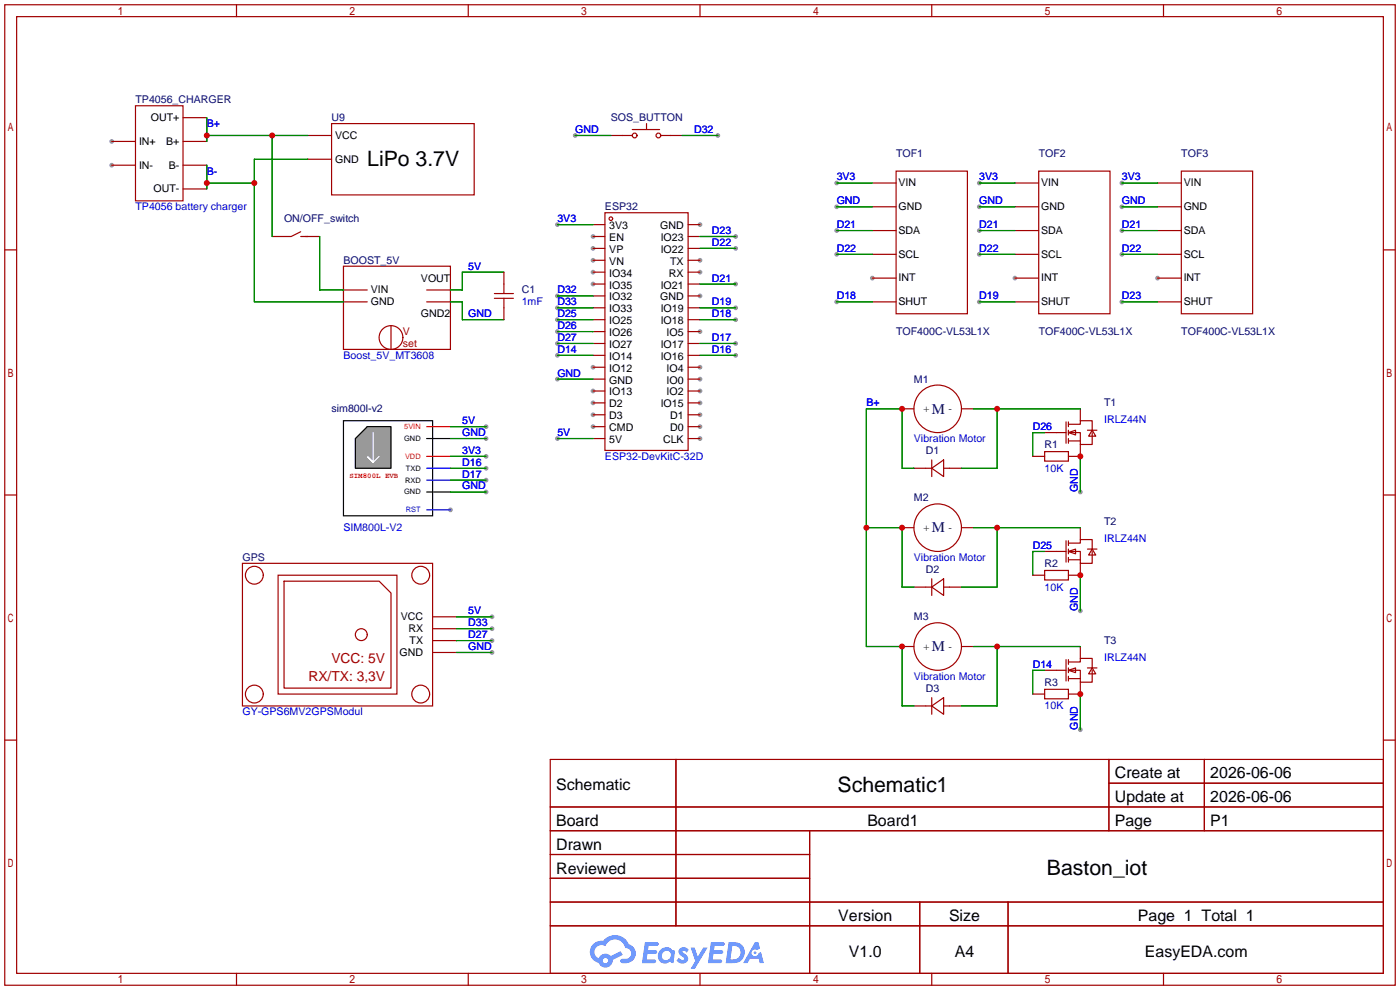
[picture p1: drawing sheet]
<svg xmlns="http://www.w3.org/2000/svg" width="299mm" height="212mm" viewBox="0 0 299 212" stroke-linecap="round" stroke-linejoin="round" font-family="sans-serif">
<g fill="#999">
<circle cx="126.7" cy="50.5" r=".51"/>
<circle cx="126.7" cy="53.1" r=".51"/>
<circle cx="126.7" cy="55.6" r=".51"/>
<circle cx="126.7" cy="58.2" r=".51"/>
<circle cx="126.7" cy="60.7" r=".51"/>
<circle cx="126.7" cy="78.5" r=".51"/>
<circle cx="126.7" cy="83.6" r=".51"/>
<circle cx="126.7" cy="86.1" r=".51"/>
<circle cx="126.7" cy="88.6" r=".51"/>
<circle cx="126.7" cy="91.2" r=".51"/>
<circle cx="149.6" cy="48" r=".51"/>
<circle cx="149.6" cy="55.6" r=".51"/>
<circle cx="149.6" cy="58.2" r=".51"/>
<circle cx="149.6" cy="63.2" r=".51"/>
<circle cx="149.6" cy="70.9" r=".51"/>
<circle cx="149.6" cy="78.5" r=".51"/>
<circle cx="149.6" cy="81" r=".51"/>
<circle cx="149.6" cy="83.6" r=".51"/>
<circle cx="149.6" cy="86.1" r=".51"/>
<circle cx="149.6" cy="88.6" r=".51"/>
<circle cx="149.6" cy="91.2" r=".51"/>
<circle cx="149.6" cy="93.7" r=".51"/>
<circle cx="23.9" cy="35.3" r=".51"/>
<circle cx="23.9" cy="30.2" r=".51"/>
<circle cx="186.4" cy="59.4" r=".51"/>
<circle cx="216.9" cy="59.4" r=".51"/>
<circle cx="247.4" cy="59.4" r=".51"/>
<circle cx="96.3" cy="109" r=".51"/>
<circle cx="103.9" cy="91.2" r=".51"/>
<circle cx="103.9" cy="93.7" r=".51"/>
<circle cx="103.9" cy="97.5" r=".51"/>
<circle cx="103.9" cy="100.1" r=".51"/>
<circle cx="103.9" cy="102.6" r=".51"/>
<circle cx="103.9" cy="105.2" r=".51"/>
<circle cx="119.1" cy="48" r=".51"/>
<circle cx="157.2" cy="75.9" r=".51"/>
<circle cx="157.2" cy="73.4" r=".51"/>
<circle cx="119.1" cy="93.7" r=".51"/>
<circle cx="105.2" cy="131.8" r=".51"/>
<circle cx="105.2" cy="134.4" r=".51"/>
<circle cx="105.2" cy="136.9" r=".51"/>
<circle cx="105.2" cy="139.4" r=".51"/>
<circle cx="119.1" cy="65.8" r=".51"/>
<circle cx="119.1" cy="73.4" r=".51"/>
<circle cx="153.4" cy="29" r=".51"/>
<circle cx="122.9" cy="29" r=".51"/>
<circle cx="230.9" cy="105.2" r=".51"/>
<circle cx="230.9" cy="130.6" r=".51"/>
<circle cx="230.9" cy="156" r=".51"/>
<circle cx="119.1" cy="63.2" r=".51"/>
<circle cx="119.1" cy="68.3" r=".51"/>
<circle cx="119.1" cy="70.9" r=".51"/>
<circle cx="119.1" cy="75.9" r=".51"/>
<circle cx="119.1" cy="81" r=".51"/>
<circle cx="178.8" cy="39.1" r=".51"/>
<circle cx="209.3" cy="39.1" r=".51"/>
<circle cx="239.8" cy="39.1" r=".51"/>
<circle cx="178.8" cy="44.2" r=".51"/>
<circle cx="178.8" cy="49.3" r=".51"/>
<circle cx="178.8" cy="54.4" r=".51"/>
<circle cx="209.3" cy="44.2" r=".51"/>
<circle cx="209.3" cy="49.3" r=".51"/>
<circle cx="209.3" cy="54.4" r=".51"/>
<circle cx="239.8" cy="44.2" r=".51"/>
<circle cx="239.8" cy="49.3" r=".51"/>
<circle cx="239.8" cy="54.4" r=".51"/>
<circle cx="157.2" cy="60.7" r=".51"/>
<circle cx="157.2" cy="53.1" r=".51"/>
<circle cx="178.8" cy="64.5" r=".51"/>
<circle cx="209.3" cy="64.5" r=".51"/>
<circle cx="239.8" cy="64.5" r=".51"/>
<circle cx="157.2" cy="68.3" r=".51"/>
<circle cx="157.2" cy="65.8" r=".51"/>
<circle cx="157.2" cy="50.5" r=".51"/>
</g>
<g fill="none" stroke="#a10000" stroke-width=".25">
<path d="M1 1h297.2v209.6h-297.2zM3.6 3.6h292.1v204.4h-292.1zM50.5 1v2.6M100.1 1v2.6M149.6 1v2.6M199.1 1v2.6M248.7 1v2.6M1 53.4h2.6M295.7 53.4h2.5M1 105.8h2.6M295.7 105.8h2.5M1 158.2h2.6"/>
<path d="M295.7 158.2h2.5M117.6 162.3h178.1v45.7h-178.1zM117.6 172.5h178.1M117.6 177.5h178.1M144.5 162.3v35.6M173 177.5v30.5M237 162.3v15.2M237 167.4h58.7M257.4 162.3v15.2M117.6 182.6h55.4M117.6 192.8h178.1M117.6 187.7h55.4"/>
<path d="M117.6 197.9h178.1M196.6 192.8v15.2M215.4 192.8v15.2M50.5 208v2.6M100.1 208v2.6M149.6 208v2.6M199.1 208v2.6M248.7 208v2.6"/>
</g>
<g fill="#5487ff">
<path d="M145.3 202.7a1.3 1.3 0 0 1 1.9 .3l-.4 .6a.54 .54 0 0 0-.9-.2l.1 .2a1.34 1.34 0 0 1 .9 1.8 1.47 1.47 0 0 1-2.3-.1l.5-.6 .8 .5a.31 .31 0 0 0 .4-.3 .31 .31 0 0 0-.3-.4 1.12 1.12 0 0 1-.7-1.8z"/>
<path d="M147.6 202.5h.9l.6 2 1.2-2h.9l-2.7 4.6h-.9l1-1.7z"/>
<path d="M137.8 201.4h1.7a1.31 1.31 0 0 1 1.2 .2 .4 .4 0 0 1-.3 .5l-1.8 .1-.1 .9h1.6a.4 .4 0 0 1 .4 .4 .4 .4 0 0 1-.5 .4h-1.6l-.2 1.2h1.4a.46 .46 0 0 1 .5 0 .46 .46 0 0 1 .1 .5l-.4 .2h-2.6z"/>
<path d="M151.9 201.4h1.7a1.32 1.32 0 0 1 1.2 .2 .39 .39 0 0 1-.3 .5l-1.8 .1-.1 .9h1.6a.4 .4 0 0 1 .4 .4 .4 .4 0 0 1-.4 .4h-1.7l-.2 1.2h1.4a.46 .46 0 0 1 .5 0 .46 .46 0 0 1 .1 .5l-.4 .2h-2.6z"/>
<path d="M161.3 201.4h.8l.3 1.3-.6 .4a.75 .75 0 0 0-1.1 .3 .75 .75 0 0 0 .5 1 .75 .75 0 0 0 .9-.7l.5-.2 .6 2.3h-.8l-.3-.9h-1.8l-.5 .9h-1z"/>
<path d="M155.7 201.4l-.6 4.4h1.5a2.27 2.27 0 0 0 2.6-2.2 2.27 2.27 0 0 0-2.7-2.2zM156.5 202.1a1.5 1.5 0 0 1 1.8 1.6 1.5 1.5 0 0 1-1.9 1.4h-.3z"/>
<path d="M141.2 203a1.6 1.6 0 0 0-.3 2.3 1.6 1.6 0 0 0 2.3 .2l.7 .3 .3-2.4-.1-.3-.5-.1a1.58 1.58 0 0 0-2.4 0zM141.8 203.5a.98 .98 0 0 1 1.6 .4 .98 .98 0 0 1-1.1 1.3 .94 .94 0 0 1-.9-.7 .94 .94 0 0 1 .4-1z"/>
<path d="M126.8 201.8a2.37 2.37 0 0 0 1.1 4 1.54 1.54 0 0 0 1.8 1 1.54 1.54 0 0 0 1.2-1.6l2.2-1.1-.5-.8-2 1a1.57 1.57 0 0 0-2.7 .5 1.5 1.5 0 0 1-.7-2.1 1.5 1.5 0 0 1 2.2-.5 2.23 2.23 0 0 1 2.3-1.4 2.23 2.23 0 0 1 2 1.8 1.16 1.16 0 0 1 1.2 1.1 1.16 1.16 0 0 1-1.1 1.2h-.7a.47 .47 0 0 0-.5 .4 .47 .47 0 0 0 .4 .5 2.17 2.17 0 0 0 2.5-.9 2.17 2.17 0 0 0-.3-2.7l-.8-.4a3.2 3.2 0 0 0-5.5-.7l-1.1 .1zM128.8 205.3a.6 .6 0 0 1 1.2 0 .6 .6 0 0 1-1.2 0z"/>
<circle cx="161.4" cy="203.6" r=".28"/>
</g>
<g fill="none" stroke="#a10000" stroke-width=".25">
<path d="M23.9 35.3h5.1M23.9 30.2h5.1M29 22.6h10.1v20.3h-10.1zM39.1 35.3h5.1M39.1 30.2h5.1M39.1 25.1h5.1M186.4 39.1h5.1M191.5 36.6h15.3v30.5h-15.3zM216.9 39.1h5.1M222 36.6h15.2v30.5h-15.2zM247.4 39.1h5.1M252.5 36.6h15.2v30.5h-15.2z"/>
<path d="M39.1 40.4h5.1M64.3 49.5l-2.1 1h-4M64.3 50.5h4M73.4 56.9h22.9v17.8h-22.9zM126.7 48h2.6M126.7 50.5h2.6M126.7 53.1h2.6M126.7 55.6h2.6M126.7 58.2h2.6M129.3 45.5h17.8v50.8h-17.8zM147.1 48h2.5M147.1 50.5h2.5"/>
<path d="M147.1 53.1h2.5M147.1 55.6h2.5M147.1 58.2h2.5M186.4 44.2h5.1M186.4 49.3h5.1M186.4 54.4h5.1M186.4 59.4h5.1M216.9 44.2h5.1M216.9 49.3h5.1M216.9 54.4h5.1M216.9 59.4h5.1M247.4 44.2h5.1"/>
<path d="M247.4 49.3h5.1M247.4 54.4h5.1M247.4 59.4h5.1M73.4 62h5.1M73.4 64.5h5.1M83.6 69.6v5.1M91.2 62h5.1M91.2 64.5h5.1M126.7 60.7h2.6M126.7 63.2h2.6M126.7 65.8h2.6M126.7 68.3h2.6"/>
<path d="M126.7 70.9h2.6M126.7 73.4h2.6M126.7 75.9h2.6M126.7 78.5h2.6M147.1 60.7h2.5M147.1 63.2h2.5M147.1 65.8h2.5M147.1 68.3h2.5M147.1 70.9h2.5M147.1 73.4h2.5M147.1 75.9h2.5M147.1 78.5h2.5"/>
<path d="M186.4 64.5h5.1M216.9 64.5h5.1M247.4 64.5h5.1M126.7 81h2.6M126.7 83.6h2.6M126.7 86.1h2.6M126.7 88.6h2.6M126.7 91.2h2.6M126.7 93.7h2.6M147.1 81h2.5M147.1 83.6h2.5M147.1 86.1h2.5"/>
<path d="M147.1 88.6h2.5M147.1 91.2h2.5M147.1 93.7h2.5M192.8 87.4h2.5M205.5 87.4h2.5M223.3 92.5h4.5M227.8 90.2v4.5M228.3 92.5h2.6v2.5h2.5v-2.5M228.3 90.7h2.6v-.8h2.5v2M228.3 92.5l1.6-.6v1.1zM228.3 90.2v1M228.3 91.9v1.1"/>
<path d="M228.3 93.7v1M228.3 94.2h2.6M230.9 87.4v2.5M230.9 95v2.5M232.4 91.9h2M233.4 91.9l.8 1.3h-1.5zM192.8 112.8h2.5M205.5 112.8h2.5M223.3 117.9h4.5M227.8 115.6v4.5M228.3 117.9h2.6v2.5h2.5v-2.5M228.3 116.1h2.6v-.8h2.5v2"/>
<path d="M228.3 117.9l1.6-.6v1.1zM228.3 115.6v1M228.3 117.3v1.1M228.3 119.1v1M228.3 119.6h2.6M230.9 112.8v2.5M232.4 117.3h2M233.4 117.3l.8 1.3h-1.5zM51.8 120.4h40.7v30.5h-40.7zM59.4 122.9h25.4v25.4h-25.4zM60.7 124.2h20.3l2.6 2.5v20.4h-22.9zM92.5 131.8h5"/>
<path d="M92.5 134.4h5M92.5 136.9h5M92.5 139.4h5M192.8 138.2h2.5M205.5 138.2h2.5M230.9 120.4v2.5M230.9 138.2v2.5M223.3 143.3h4.5M227.8 141v4.5M228.3 143.3h2.6v2.5h2.5v-2.5M228.3 141.5h2.6v-.8h2.5v2M228.3 143.3l1.6-.6v1.1z"/>
<path d="M228.3 141v1M228.3 142.7v1.1M228.3 144.5v1M228.3 145h2.6M230.9 145.8v2.5M232.4 142.7h2M233.4 142.7l.8 1.3h-1.5z"/>
<circle cx="130.6" cy="46.7" r=".38"/>
<circle cx="83.6" cy="72.1" r="2.54"/>
<circle cx="200.4" cy="87.4" r="5.1"/>
<circle cx="200.4" cy="112.8" r="5.1"/>
<circle cx="54.4" cy="122.9" r="1.9"/>
<circle cx="77.2" cy="135.6" r="1.27"/>
<circle cx="89.9" cy="122.9" r="1.9"/>
<circle cx="200.4" cy="138.2" r="5.1"/>
<circle cx="54.4" cy="148.3" r="1.9"/>
<circle cx="89.9" cy="148.3" r="1.9"/>
</g>
<path d="M73.4 89.9h19.1v20.3h-19.1zM91.2 93.7h5.1M91.2 105.2h5.1" fill="none" stroke="#000" stroke-width=".25"/>
<path d="M91.2 91.2h5.1M91.2 97.5h5.1" fill="none" stroke="#f00" stroke-width=".25"/>
<path d="M91.2 100.1h5.1M91.2 102.6h5.1M91.2 109h5.1" fill="none" stroke="#00f" stroke-width=".25"/>
<path d="M78.5 91.2h5.1v8.9h-7.7v-6.4z" fill="#999" stroke="#000" stroke-width=".25"/>
<path d="M79.8 92.5v6.3l-1.3-1.3 1.3 1.3 1.2-1.3" fill="none" stroke="#fff" stroke-width=".25"/>
<g fill="none" stroke="#a10000" stroke-width=".25">
<path d="M65.8 29h5.1M65.8 34h5.1M70.9 26.4h30.4v15.3h-30.4zM130.6 29h4.5M135.1 27.7h5.9M138.2 26.4v1.3M141.2 29h4.6M107.7 58.2v4.5M105.7 62.7h4M105.7 63.8h4M107.7 63.8v4.5M199.1 98.3v3.6"/>
<path d="M220.7 97.5h2.6M223.3 96.5h5v2.1h-5zM228.3 97.5h2.6M195.3 100.1h3.8M199.1 100.1l2.6-1.8v3.6zM201.7 100.1h3.8M195.3 125.5h3.8M199.1 125.5l2.6-1.8v3.6zM199.1 123.7v3.6M201.7 125.5h3.8M220.7 122.9h2.6M223.3 121.9h5v2.1h-5z"/>
<path d="M228.3 122.9h2.6M195.3 150.9h3.8M199.1 150.9l2.6-1.8v3.6zM199.1 149.1v3.6M201.7 150.9h3.8M220.7 148.3h2.6M223.3 147.3h5v2.1h-5zM228.3 148.3h2.6"/>
<circle cx="135.6" cy="29" r=".51"/>
<circle cx="140.7" cy="29" r=".51"/>
</g>
<g fill="none" stroke="#008700" stroke-width=".25">
<path d="M44.2 25.1v5.1M44.2 35.3v5.1M44.2 29h21.6M44.2 39.1h10.2M58.2 29v21.5M65.8 34h-11.4v30.5h19M122.9 29h7.7M145.8 29h7.6M178.8 39.1h7.6M209.3 39.1h7.6M239.8 39.1h7.6M68.3 50.5v11.5h5.1"/>
<path d="M107.7 58.2h-8.9v3.8h-2.5M119.1 48h7.6M149.6 53.1h7.6M149.6 50.5h7.6M178.8 44.2h7.6M178.8 49.3h7.6M178.8 54.4h7.6M209.3 44.2h7.6M209.3 49.3h7.6M209.3 54.4h7.6M239.8 44.2h7.6M239.8 49.3h7.6"/>
<path d="M239.8 54.4h7.6M96.3 64.5h2.5v3.8h8.9M119.1 68.3h7.6M119.1 75.9h7.6M119.1 73.4h7.6M119.1 65.8h7.6M119.1 63.2h7.6M119.1 70.9h7.6M149.6 68.3h7.6M149.6 75.9h7.6M149.6 73.4h7.6M149.6 65.8h7.6"/>
<path d="M149.6 60.7h7.6M178.8 64.5h7.6M209.3 64.5h7.6M239.8 64.5h7.6M96.3 91.2h7.6M96.3 93.7h7.6M96.3 97.5h7.6M119.1 93.7h7.6M119.1 81h7.6M208 87.4h22.9M213.1 87.4v12.7h-7.6M223.3 92.5h-2.6v5"/>
<path d="M230.9 97.5v7.7M96.3 100.1h7.6M96.3 102.6h7.6M96.3 105.2h7.6M185.2 112.8h7.6v12.7h2.5M195.3 100.1h-2.5v-12.7h-7.6v50.8h7.6v12.7h2.5M208 112.8h22.9M213.1 112.8v12.7h-7.6M223.3 117.9h-2.6v5M97.5 131.8h7.7M97.5 134.4h7.7M97.5 136.9h7.7"/>
<path d="M97.5 139.4h7.7M208 138.2h22.9M213.1 138.2v12.7h-7.6M230.9 122.9v7.7M223.3 143.3h-2.6v5M230.9 148.3v7.7"/>
</g>
<g fill="#c00">
<circle cx="44.2" cy="29" r=".63"/>
<circle cx="58.2" cy="29" r=".63"/>
<circle cx="44.2" cy="39.1" r=".63"/>
<circle cx="54.4" cy="39.1" r=".63"/>
<circle cx="192.8" cy="138.2" r=".63"/>
<circle cx="185.2" cy="112.8" r=".63"/>
<circle cx="192.8" cy="112.8" r=".63"/>
<circle cx="192.8" cy="87.4" r=".63"/>
<circle cx="213.1" cy="87.4" r=".63"/>
<circle cx="213.1" cy="112.8" r=".63"/>
<circle cx="213.1" cy="138.2" r=".63"/>
<circle cx="230.9" cy="97.5" r=".63"/>
<circle cx="230.9" cy="122.9" r=".63"/>
<circle cx="230.9" cy="148.3" r=".63"/>
</g>
<g font-size="4.5">
<text x="78.5" y="35.5">LiPo 3.7V</text>
<text x="179" y="169.2">Schematic1</text>
<text x="223.8" y="187">Baston_iot</text>
</g>
<g font-size="3.4">
<text x="238.3" y="166.4">Create at</text>
<text x="258.7" y="166.4">2026-06-06</text>
<text x="118.9" y="168.9">Schematic</text>
<text x="238.3" y="171.4">Update at</text>
<text x="258.7" y="171.4">2026-06-06</text>
<text x="118.9" y="176.5">Board</text>
<text x="185.4" y="176.5">Board1</text>
<text x="238.3" y="176.5">Page</text>
<text x="258.7" y="176.5">P1</text>
<text x="118.9" y="181.6">Drawn</text>
<text x="118.9" y="186.7">Reviewed</text>
<text x="179.2" y="196.8">Version</text>
<text x="202.8" y="196.8">Size</text>
<text x="243.2" y="196.8">Page 1 Total 1</text>
<text x="181.4" y="204.5">V1.0</text>
<text x="204.1" y="204.5">A4</text>
<text x="244.7" y="204.5">EasyEDA.com</text>
</g>
<g font-size="3.2" fill="#000080">
<text x="199.1" y="88.4">M</text>
<text x="199.1" y="113.8">M</text>
<text x="199.1" y="139.2">M</text>
</g>
<g font-size="2.9" fill="#a00000">
<text x="70.8" y="141.7">VCC: 5V</text>
<text x="65.9" y="145.5">RX/TX: 3,3V</text>
</g>
<g font-size="2.3" fill="#000080">
<text x="29" y="22.1">TP4056_CHARGER</text>
<text x="70.9" y="25.9">U9</text>
<text x="130.6" y="25.9">SOS_BUTTON</text>
<text x="191.5" y="33.5">TOF1</text>
<text x="222" y="33.5">TOF2</text>
<text x="252.5" y="33.5">TOF3</text>
<text x="60.7" y="47.5">ON/OFF_switch</text>
<text x="129.3" y="44.9">ESP32</text>
<text x="73.4" y="56.4">BOOST_5V</text>
<text x="111.5" y="62.7">C1</text>
<text x="191.5" y="71.6">TOF400C-VL53L1X</text>
<text x="222" y="71.6">TOF400C-VL53L1X</text>
<text x="252.5" y="71.6">TOF400C-VL53L1X</text>
<text x="195.3" y="81.8">M1</text>
<text x="70.9" y="88.1">sim800l-v2</text>
<text x="236" y="86.8">T1</text>
<text x="223.3" y="95.7">R1</text>
<text x="197.9" y="97">D1</text>
<text x="195.3" y="107.2">M2</text>
<text x="236" y="112.2">T2</text>
<text x="51.8" y="119.9">GPS</text>
<text x="197.9" y="122.4">D2</text>
<text x="223.3" y="121.1">R2</text>
<text x="195.3" y="132.6">M3</text>
<text x="236" y="137.6">T3</text>
<text x="197.9" y="147.8">D3</text>
<text x="223.3" y="146.5">R3</text>
</g>
<g font-size="2.3">
<text x="32.2" y="25.9">OUT+</text>
<text x="71.6" y="29.7">VCC</text>
<text x="29.7" y="31">IN+</text>
<text x="35.5" y="31">B+</text>
<text x="71.6" y="34.8">GND</text>
<text x="29.7" y="36">IN-</text>
<text x="32.8" y="41.1">OUT-</text>
<text x="36.1" y="36">B-</text>
<text x="192" y="39.8">VIN</text>
<text x="222.5" y="39.8">VIN</text>
<text x="253" y="39.8">VIN</text>
<text x="192" y="44.9">GND</text>
<text x="222.5" y="44.9">GND</text>
<text x="253" y="44.9">GND</text>
<text x="130.2" y="49">3V3</text>
<text x="130.2" y="51.5">EN</text>
<text x="141.1" y="49">GND</text>
<text x="141.2" y="51.5">IO23</text>
<text x="192" y="50">SDA</text>
<text x="222.5" y="50">SDA</text>
<text x="253" y="50">SDA</text>
<text x="130.2" y="54">VP</text>
<text x="130.2" y="56.6">VN</text>
<text x="130.2" y="59.1">IO34</text>
<text x="141.2" y="54">IO22</text>
<text x="143" y="59.1">RX</text>
<text x="143.2" y="56.6">TX</text>
<text x="192" y="55.1">SCL</text>
<text x="222.5" y="55.1">SCL</text>
<text x="253" y="55.1">SCL</text>
<text x="79.2" y="62.7">VIN</text>
<text x="79.2" y="65.2">GND</text>
<text x="90" y="60.2">VOUT</text>
<text x="130.2" y="61.7">IO35</text>
<text x="130.2" y="64.2">IO32</text>
<text x="141.1" y="64.2">GND</text>
<text x="141.2" y="61.7">IO21</text>
<text x="192" y="60.1">INT</text>
<text x="192" y="65.2">SHUT</text>
<text x="222.5" y="60.1">INT</text>
<text x="222.5" y="65.2">SHUT</text>
<text x="253" y="60.1">INT</text>
<text x="253" y="65.2">SHUT</text>
<text x="90" y="67.8">GND2</text>
<text x="130.2" y="66.7">IO33</text>
<text x="130.2" y="69.3">IO25</text>
<text x="130.2" y="71.8">IO26</text>
<text x="141.2" y="66.7">IO19</text>
<text x="141.2" y="69.3">IO18</text>
<text x="142.5" y="71.8">IO5</text>
<text x="130.2" y="74.4">IO27</text>
<text x="130.2" y="76.9">IO14</text>
<text x="141.2" y="74.4">IO17</text>
<text x="141.2" y="76.9">IO16</text>
<text x="130.2" y="79.4">IO12</text>
<text x="130.2" y="82">GND</text>
<text x="142.5" y="79.4">IO4</text>
<text x="142.5" y="82">IO0</text>
<text x="130.2" y="84.5">IO13</text>
<text x="130.2" y="87.1">D2</text>
<text x="130.2" y="89.6">D3</text>
<text x="141.2" y="87.1">IO15</text>
<text x="142.5" y="84.5">IO2</text>
<text x="143.2" y="89.6">D1</text>
<text x="197.4" y="88.1">+</text>
<text x="202.7" y="88.1">-</text>
<text x="130.2" y="92.1">CMD</text>
<text x="130.2" y="94.7">5V</text>
<text x="141.7" y="94.7">CLK</text>
<text x="143.2" y="92.1">D0</text>
<text x="197.4" y="113.5">+</text>
<text x="202.7" y="113.5">-</text>
<text x="85.6" y="132.6">VCC</text>
<text x="87.3" y="135.1">RX</text>
<text x="87.5" y="137.6">TX</text>
<text x="85.4" y="140.2">GND</text>
<text x="197.4" y="138.9">+</text>
<text x="202.7" y="138.9">-</text>
</g>
<g font-size="2.3" fill="#00f">
<text x="44.2" y="27.1">B+</text>
<text x="122.9" y="28.4">GND</text>
<text x="148.3" y="28.4">D32</text>
<text x="44.2" y="37.3">B-</text>
<text x="178.8" y="38.6">3V3</text>
<text x="209.3" y="38.6">3V3</text>
<text x="239.8" y="38.6">3V3</text>
<text x="29" y="44.9">TP4056 battery charger</text>
<text x="119.1" y="47.5">3V3</text>
<text x="178.8" y="43.7">GND</text>
<text x="209.3" y="43.7">GND</text>
<text x="239.8" y="43.7">GND</text>
<text x="152.1" y="52.5">D22</text>
<text x="152.1" y="50">D23</text>
<text x="178.8" y="48.7">D21</text>
<text x="178.8" y="53.8">D22</text>
<text x="209.3" y="48.7">D21</text>
<text x="209.3" y="53.8">D22</text>
<text x="239.8" y="48.7">D21</text>
<text x="239.8" y="53.8">D22</text>
<text x="100.1" y="57.6">5V</text>
<text x="111.5" y="65.2">1mF</text>
<text x="119.1" y="65.2">D33</text>
<text x="119.1" y="62.7">D32</text>
<text x="152.1" y="60.2">D21</text>
<text x="152.1" y="65.2">D19</text>
<text x="178.8" y="64">D18</text>
<text x="209.3" y="64">D19</text>
<text x="239.8" y="64">D23</text>
<text x="100.1" y="67.8">GND</text>
<text x="119.1" y="67.8">D25</text>
<text x="119.1" y="70.3">D26</text>
<text x="152.1" y="67.8">D18</text>
<text x="73.4" y="76.7">Boost_5V_MT3608</text>
<text x="119.1" y="72.9">D27</text>
<text x="119.1" y="75.4">D14</text>
<text x="152.1" y="75.4">D16</text>
<text x="152.1" y="72.9">D17</text>
<text x="119.1" y="80.5">GND</text>
<text x="185.2" y="86.8">B+</text>
<text x="98.8" y="90.6">5V</text>
<text x="98.8" y="93.2">GND</text>
<text x="119.1" y="93.2">5V</text>
<text x="195.3" y="94.5">Vibration Motor</text>
<text x="220.7" y="91.9">D26</text>
<text x="236" y="90.4">IRLZ44N</text>
<text x="98.8" y="97">3V3</text>
<text x="98.8" y="99.5">D16</text>
<text x="129.3" y="98.3">ESP32-DevKitC-32D</text>
<text x="223.3" y="100.8">10K</text>
<text x="98.8" y="102.1">D17</text>
<text x="98.8" y="104.6">GND</text>
<text x="230.3" y="105.2" transform="rotate(-90 230.3 105.2)">GND</text>
<text x="73.4" y="113.5">SIM800L-V2</text>
<text x="195.3" y="119.9">Vibration Motor</text>
<text x="220.7" y="117.3">D25</text>
<text x="236" y="115.8">IRLZ44N</text>
<text x="100.1" y="131.3">5V</text>
<text x="223.3" y="126.2">10K</text>
<text x="230.3" y="130.6" transform="rotate(-90 230.3 130.6)">GND</text>
<text x="100.1" y="133.8">D33</text>
<text x="100.1" y="136.4">D27</text>
<text x="100.1" y="138.9">GND</text>
<text x="220.7" y="142.7">D14</text>
<text x="236" y="141.2">IRLZ44N</text>
<text x="195.3" y="145.3">Vibration Motor</text>
<text x="51.8" y="152.9">GY-GPS6MV2GPSModul</text>
<text x="223.3" y="151.6">10K</text>
<text x="230.3" y="156" transform="rotate(-90 230.3 156)">GND</text>
</g>
<g font-size="2.3" fill="#a00000">
<text x="86.1" y="71.6">V</text>
<text x="86.1" y="74.1">set</text>
</g>
<g font-size="1.6" fill="#f00">
<text x="86.4" y="91.7">5VIN</text>
<text x="86.6" y="98">VDD</text>
<text x="74.7" y="102.1">SIM800L EVB</text>
</g>
<g font-size="1.6">
<text x="86.4" y="94.2">GND</text>
<text x="86.7" y="100.6">TXD</text>
<text x="86.4" y="105.7">GND</text>
<text x="86.6" y="103.1">RXD</text>
</g>
<text font-size="1.6" fill="#00f" x="86.7" y="109.5">RST</text>
</svg>
